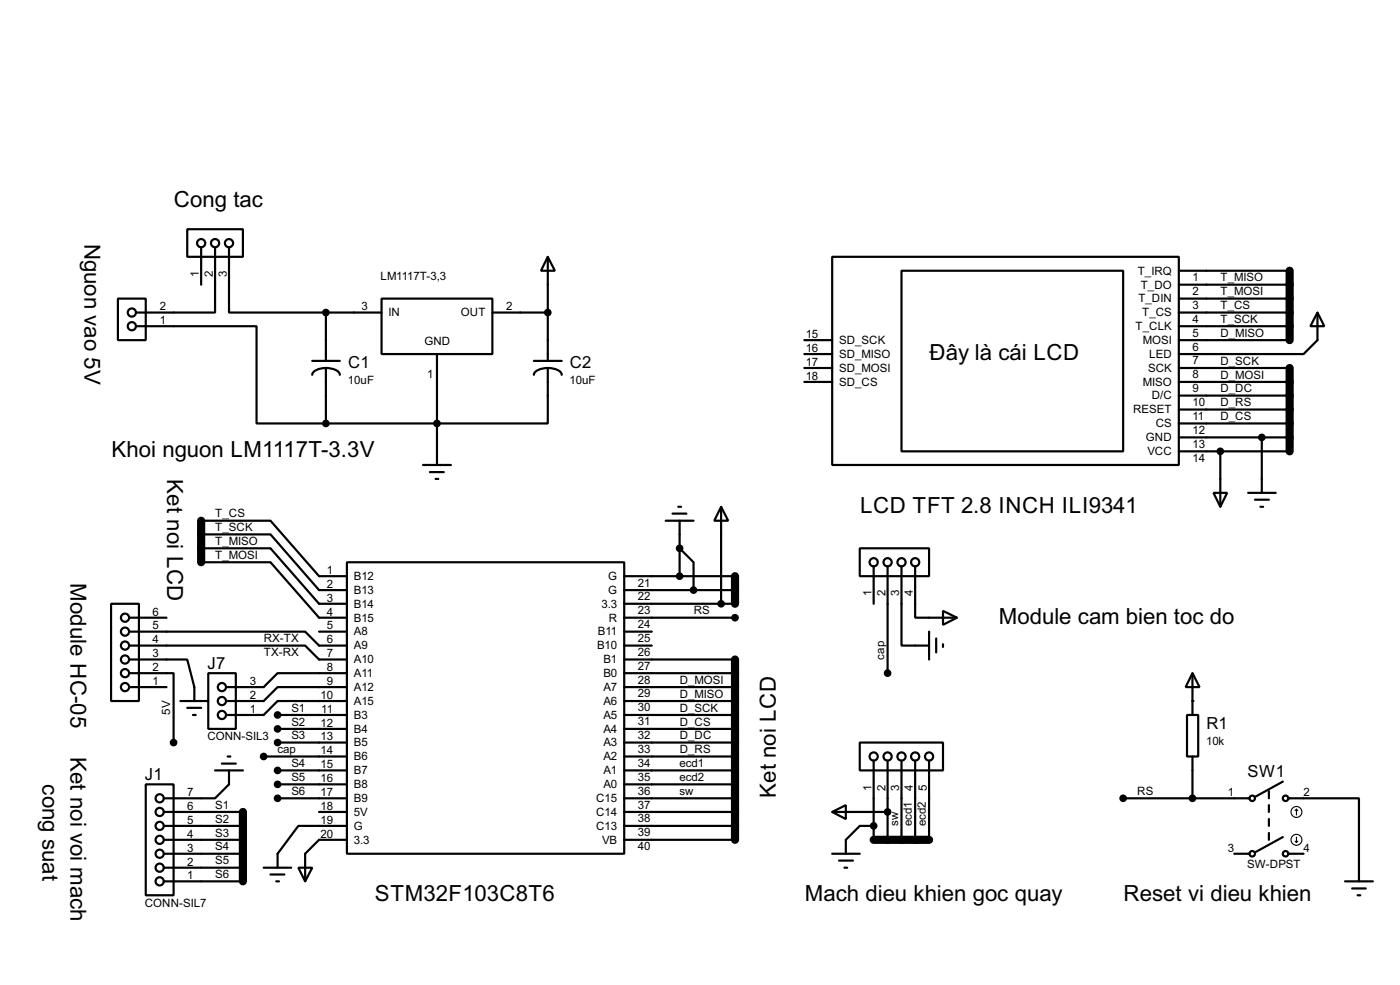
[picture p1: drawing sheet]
<svg xmlns="http://www.w3.org/2000/svg" width="256mm" height="180mm" viewBox="0 0 256 180" stroke-linecap="round" stroke-linejoin="round" font-family="sans-serif">
<path d="M236.3 49.6v12.7M236.3 67.4v15.2M36.9 95.3v7.6M134.7 105.5v5M134.7 120.7v33M44.5 148.6v12.7M160.1 153.7h10.1" fill="none" stroke="#000" stroke-width="1.5"/>
<g fill="none" stroke="#000" stroke-width=".4">
<path d="M21.6 54.7h5.1v7.6h-5.1zM24.9 59.7h22.1v17.8h12.7M34.3 42h10.2v5h-10.2zM36.9 45.3v6.8M39.4 45.3v11.9h-14.5M42 45.3v11.9h17.7M59.7 57.2h10.2M59.7 57.2v8.9M69.9 54.7h20.3v10.1h-20.3zM90.2 57.2h10.2M100.4 47l1.3 2.6h-2.6zM100.4 47v19.1"/>
<path d="M152.5 47h63.5v38.1h-63.5zM165.2 49.6h40.6v33h-40.6zM216 49.6h20.3M216 57.2h20.3M216 59.7h20.3M216 52.1h20.3M216 54.7h20.3M241.4 57.2l1.2 2.5h-2.5zM241.4 57.2v5.1l-2.6 2.5h-22.8M57.2 66.1h5.1M59.7 67.4a3.2 3.2 0 0 1 2.5 .8l.1 .4M59.7 67.4a2.27 2.27 0 0 0-2.5 1.2"/>
<path d="M59.7 67.4v10.1M80.1 64.8v20.3M97.8 66.1h5.1M100.4 67.4v10.1h-40.7M100.4 67.4a3.2 3.2 0 0 1 2.4 .8l.1 .4M100.4 67.4a3.3 3.3 0 0 0-2.5 .8l-.1 .4M147.4 62.3h5.1M147.4 67.4h5.1M147.4 69.9h5.1M147.4 64.8h5.1M216 62.3h20.3M216 67.4h20.3"/>
<path d="M216 72.4h20.3M216 75h20.3M216 77.5h20.3M216 69.9h20.3M36.9 95.3h12.7l8.9 10.2h5.1M36.9 97.8h12.7l8.9 10.2h5.1M77.5 85.1h5.1M78.8 86.4h2.5M79.8 87.7h.5M122 95.3h5.1M123.2 94h2.6M124.3 92.8h.5"/>
<path d="M124.5 95.3v10.2M132.1 92.8l1.3 2.5h-2.5zM132.1 92.8v17.7M216 82.6h20.3M216 80.1h20.3M222.3 90.2h2.5l-1.2 2.6zM223.6 82.6v10.2M228.7 90.2h5M229.9 91.5h2.6M230.9 92.8h.5M231.2 80.1v10.1M20.4 110.5h5.1v17.8h-5.1z"/>
<path d="M23.7 115.6h32.2l2.6 2.6h5.1M23.7 118.2h32.2l2.6 2.5h5.1M23.7 113.1h6.8M36.9 100.4h12.7l8.9 10.1h5.1M36.9 102.9h12.7l8.9 10.2h5.1M58.5 115.6h5.1M63.6 102.9h50.8v53.4h-50.8zM114.4 110.5h20.3M114.4 105.5h20.3M114.4 108h20.3M114.4 113.1h20.3M114.4 118.2h5"/>
<path d="M114.4 115.6h5M124.5 100.4l2.6 2.5v5.1M157.5 100.4h12.7v5.1h-12.7zM160.1 103.7v6.8M162.6 103.7v19.5M165.2 103.7v14.5h5M167.7 103.7v9.4h7.6M170.2 115.6v5.1M171.5 116.9v2.5M172.8 111.8l2.5 1.3-2.5 1.3zM172.8 117.9v.5M23.7 120.7h10.6l1.3 5.1v2.5"/>
<path d="M23.7 123.2h8.1v12.7M23.7 125.8h6.8M33.1 128.3h5.1M34.3 129.6h2.6M35.4 130.9h.5M38.2 123.2h5v10.2h-5zM40.7 139.8h2.5M41.7 138.5h.5M48.3 138.5h15.3M50.9 130.9h12.7M50.9 133.4h12.7M50.9 135.9h12.7"/>
<path d="M63.6 123.2h-12.7l-2.6 2.6h-6.8M63.6 125.8h-12.7l-2.6 2.5h-6.8M63.6 128.3h-12.7l-2.6 2.6h-6.8M114.4 138.5h20.3M114.4 120.7h20.3M114.4 123.2h20.3M114.4 125.8h20.3M114.4 128.3h20.3M114.4 130.9h20.3M114.4 133.4h20.3M114.4 135.9h20.3M157.5 135.9h15.3v5.1h-15.3z"/>
<path d="M160.1 139.2v14.5M162.6 139.2v14.5M165.2 139.2v14.5M167.7 139.2v14.5M170.2 139.2v14.5M217.5 130.9h2v7.6h-2zM218.5 123.2l1.3 2.6h-2.6zM218.5 123.2v7.7M218.5 138.5v7.6M26.7 143.6h5.1v20.3h-5.1zM30 148.6h14.5M30 151.2h14.5"/>
<path d="M30 153.7h14.5M30 156.3h14.5M30 158.8h14.5M39.4 141h5.1M42 141v2.6l-2.6 2.5h-9.4M48.3 158.8h5.1M50.9 146.1h12.7M50.9 141h12.7M50.9 143.6h12.7M54.7 158.8h2.5l-1.3 2.5zM58.5 148.6h5.1M63.6 151.2h-8.9l-3.8 5.1v2.5"/>
<path d="M63.6 153.7h-5.1l-2.6 2.6v5M114.4 146.1h20.3M114.4 148.6h20.3M114.4 141h20.3M114.4 143.6h20.3M114.4 151.2h20.3M114.4 153.7h20.3M152.5 148.6l2.5-1.2v2.5zM152.5 148.6h10.1M152.5 156.3h5M153.7 157.5h2.6M154.7 158.8h.5"/>
<path d="M160.1 151.2h-2.6l-2.5 2.5v2.6M205.8 146.1h23.1M226.1 156.3h2.8M232.5 144.8v1.3M232.5 147.4v1.2M232.5 149.9v1.3M232.5 152.5v1.2M235 143.1l-5.1 2.8M235 153.2l-5.1 2.8M236 146.1h13v15.2M236 156.3h2.8M30 161.3h14.5"/>
<path d="M49.6 160.1h2.5M50.6 161.3h.5M246.4 161.3h5.1M247.7 162.6h2.5M248.7 163.9h.5"/>
<circle cx="24.1" cy="57.2" r=".75"/>
<circle cx="24.1" cy="59.7" r=".75"/>
<circle cx="36.8" cy="44.5" r=".75"/>
<circle cx="39.4" cy="44.5" r=".75"/>
<circle cx="41.9" cy="44.5" r=".75"/>
<circle cx="22.9" cy="118.2" r=".75"/>
<circle cx="22.9" cy="115.6" r=".75"/>
<circle cx="22.9" cy="113.1" r=".75"/>
<circle cx="160" cy="102.9" r=".75"/>
<circle cx="162.6" cy="102.9" r=".75"/>
<circle cx="165.1" cy="102.9" r=".75"/>
<circle cx="167.6" cy="102.9" r=".75"/>
<circle cx="22.9" cy="120.7" r=".75"/>
<circle cx="22.9" cy="123.2" r=".75"/>
<circle cx="22.9" cy="125.8" r=".75"/>
<circle cx="40.6" cy="128.3" r=".75"/>
<circle cx="40.6" cy="130.9" r=".75"/>
<circle cx="40.6" cy="125.8" r=".75"/>
<circle cx="160" cy="138.5" r=".75"/>
<circle cx="162.6" cy="138.5" r=".75"/>
<circle cx="165.1" cy="138.5" r=".75"/>
<circle cx="167.6" cy="138.5" r=".75"/>
<circle cx="170.2" cy="138.5" r=".75"/>
<circle cx="29.2" cy="148.6" r=".75"/>
<circle cx="29.2" cy="151.2" r=".75"/>
<circle cx="29.2" cy="146.1" r=".75"/>
<circle cx="29.2" cy="158.8" r=".75"/>
<circle cx="29.2" cy="156.3" r=".75"/>
<circle cx="29.2" cy="153.7" r=".75"/>
<circle cx="229.4" cy="156.3" r=".5"/>
<circle cx="229.4" cy="146.1" r=".5"/>
<circle cx="235.5" cy="146.1" r=".5"/>
<circle cx="235.5" cy="156.3" r=".5"/>
<circle cx="29.2" cy="161.3" r=".75"/>
</g>
<circle cx="218.5" cy="128.3" r=".2" fill="#000"/>
<g fill="#000" stroke="#000" stroke-width=".4">
<circle cx="59.7" cy="57.2" r=".5"/>
<circle cx="100.3" cy="57.2" r=".5"/>
<circle cx="59.7" cy="77.5" r=".5"/>
<circle cx="80" cy="77.5" r=".5"/>
<circle cx="223.5" cy="82.6" r=".5"/>
<circle cx="231.1" cy="80.1" r=".5"/>
<circle cx="124.5" cy="105.5" r=".5"/>
<circle cx="124.5" cy="100.4" r=".5"/>
<circle cx="127" cy="108" r=".5"/>
<circle cx="132.1" cy="110.5" r=".5"/>
<circle cx="134.6" cy="113.1" r=".5"/>
<circle cx="31.8" cy="135.9" r=".5"/>
<circle cx="48.3" cy="138.5" r=".5"/>
<circle cx="50.8" cy="133.4" r=".5"/>
<circle cx="50.8" cy="130.9" r=".5"/>
<circle cx="50.8" cy="135.9" r=".5"/>
<circle cx="162.6" cy="123.2" r=".5"/>
<circle cx="50.8" cy="141" r=".5"/>
<circle cx="50.8" cy="143.6" r=".5"/>
<circle cx="50.8" cy="146.1" r=".5"/>
<circle cx="160" cy="151.2" r=".5"/>
<circle cx="162.6" cy="148.6" r=".5"/>
<circle cx="205.7" cy="146.1" r=".5"/>
<circle cx="218.4" cy="146.1" r=".5"/>
</g>
<g fill="none" stroke="#000" stroke-width=".2">
<path d="M237.3 154l.2 .2M237.5 148.1v1.1M237.5 153.2v1M237.5 148.1l-.2 .3M237.5 148.1l.3 .3M237.8 154l-.3 .2"/>
<circle cx="237.5" cy="148.6" r="1"/>
<circle cx="237.5" cy="153.7" r="1"/>
</g>
<g font-size="4.6">
<text x="31.9" y="37.9">Cong tac</text>
<text x="15.4" y="44.6" transform="rotate(90 15.4 44.6)">Nguon vao 5V</text>
<text x="170.3" y="65.9">Ðây là cái LCD</text>
<text x="20.4" y="83.7">Khoi nguon LM1117T-3.3V</text>
<text x="30.6" y="87.7" transform="rotate(90 30.6 87.7)">Ket noi LCD</text>
<text x="157.6" y="93.8">LCD TFT 2.8 INCH ILI9341</text>
<text x="12.9" y="106.8" transform="rotate(90 12.9 106.8)">Module HC-05</text>
<text x="183" y="114.2">Module cam bien toc do</text>
<text x="7.8" y="143.6" transform="rotate(90 7.8 143.6)">cong suat</text>
<text x="12.9" y="138.5" transform="rotate(90 12.9 138.5)">Ket noi voi mach</text>
<text x="142.1" y="146" transform="rotate(-90 142.1 146)">Ket noi LCD</text>
<text x="68.7" y="165">STM32F103C8T6</text>
<text x="147.4" y="165">Mach dieu khien goc quay</text>
<text x="205.8" y="165">Reset vi dieu khien</text>
</g>
<g font-size="3.4">
<text x="63.8" y="67.4">C1</text>
<text x="104.4" y="67.4">C2</text>
<text x="38" y="122.4">J7</text>
<text x="221" y="133.4">R1</text>
<text x="26.6" y="142.8">J1</text>
<text x="228.5" y="142.3">SW1</text>
</g>
<g font-size="2.4">
<text x="36.4" y="50.7" transform="rotate(-90 36.4 50.7)">1</text>
<text x="39" y="50.7" transform="rotate(-90 39 50.7)">2</text>
<text x="41.5" y="50.7" transform="rotate(-90 41.5 50.7)">3</text>
<text x="69.7" y="51.3">LM1117T-3,3</text>
<text x="208.4" y="50.3">T_IRQ</text>
<text x="209" y="52.8">T_DO</text>
<text x="218.5" y="51.5">1</text>
<text x="218.5" y="54">2</text>
<text x="223.6" y="51.5">T_MISO</text>
<text x="29.3" y="59.3">1</text>
<text x="29.3" y="56.8">2</text>
<text x="66.2" y="56.8">3</text>
<text x="71.2" y="57.9">IN</text>
<text x="84.4" y="57.9">OUT</text>
<text x="92.8" y="56.8">2</text>
<text x="208.5" y="55.4">T_DIN</text>
<text x="209.2" y="57.9">T_CS</text>
<text x="218.5" y="56.6">3</text>
<text x="218.5" y="59.1">4</text>
<text x="223.6" y="56.6">T_CS</text>
<text x="223.6" y="59.1">T_SCK</text>
<text x="223.6" y="54">T_MOSI</text>
<text x="77.7" y="63.1">GND</text>
<text x="147.6" y="64.4">16</text>
<text x="147.6" y="61.9">15</text>
<text x="153.7" y="65.5">SD_MISO</text>
<text x="153.7" y="63">SD_SCK</text>
<text x="208" y="60.4">T_CLK</text>
<text x="209.4" y="63">MOSI</text>
<text x="210.5" y="65.5">LED</text>
<text x="218.5" y="61.6">5</text>
<text x="218.5" y="64.2">6</text>
<text x="223.6" y="61.7">D_MISO</text>
<text x="63.8" y="70.3">10uF</text>
<text x="78.3" y="69.3">1</text>
<text x="104.4" y="70.3">10uF</text>
<text x="147.6" y="67">17</text>
<text x="147.6" y="69.5">18</text>
<text x="153.7" y="68.1">SD_MOSI</text>
<text x="153.7" y="70.6">SD_CS</text>
<text x="209.4" y="70.6">MISO</text>
<text x="210.3" y="68.1">SCK</text>
<text x="218.5" y="66.7">7</text>
<text x="218.5" y="69.3">8</text>
<text x="218.5" y="71.8">9</text>
<text x="223.6" y="66.7">D_SCK</text>
<text x="223.6" y="71.8">D_DC</text>
<text x="223.6" y="69.3">D_MOSI</text>
<text x="207.6" y="75.7">RESET</text>
<text x="211" y="73.1">D/C</text>
<text x="218.5" y="74.3">10</text>
<text x="218.5" y="76.9">11</text>
<text x="223.6" y="74.4">D_RS</text>
<text x="223.6" y="76.9">D_CS</text>
<text x="209.9" y="80.8">GND</text>
<text x="210.2" y="83.3">VCC</text>
<text x="211.7" y="78.2">CS</text>
<text x="218.5" y="79.4">12</text>
<text x="218.5" y="82">13</text>
<text x="218.5" y="84.5">14</text>
<text x="39.4" y="94.7">T_CS</text>
<text x="39.4" y="97.2">T_SCK</text>
<text x="39.4" y="99.8">T_MISO</text>
<text x="39.4" y="102.3">T_MOSI</text>
<text x="59.9" y="105.1">1</text>
<text x="59.9" y="107.6">2</text>
<text x="64.8" y="106.2">B12</text>
<text x="111.4" y="106.2">G</text>
<text x="116.9" y="107.4">21</text>
<text x="28" y="112.7">6</text>
<text x="59.9" y="110.1">3</text>
<text x="59.9" y="112.7">4</text>
<text x="64.8" y="108.7">B13</text>
<text x="64.8" y="111.2">B14</text>
<text x="64.8" y="113.8">B15</text>
<text x="110.2" y="111.2">3.3</text>
<text x="111.4" y="108.7">G</text>
<text x="111.5" y="113.8">R</text>
<text x="116.9" y="109.9">22</text>
<text x="116.9" y="112.4">23</text>
<text x="127.1" y="112.5">RS</text>
<text x="159.7" y="109.2" transform="rotate(-90 159.7 109.2)">1</text>
<text x="162.2" y="109.2" transform="rotate(-90 162.2 109.2)">2</text>
<text x="164.7" y="109.2" transform="rotate(-90 164.7 109.2)">3</text>
<text x="167.2" y="109.2" transform="rotate(-90 167.2 109.2)">4</text>
<text x="28" y="117.8">4</text>
<text x="28" y="115.2">5</text>
<text x="48.3" y="117.6">RX-TX</text>
<text x="59.9" y="115.2">5</text>
<text x="59.9" y="117.8">6</text>
<text x="64.8" y="116.3">A8</text>
<text x="64.8" y="118.9">A9</text>
<text x="109.4" y="118.9">B10</text>
<text x="109.5" y="116.3">B11</text>
<text x="116.9" y="115">24</text>
<text x="116.9" y="117.5">25</text>
<text x="28" y="125.4">1</text>
<text x="28" y="122.8">2</text>
<text x="28" y="120.3">3</text>
<text x="45.8" y="125.4">3</text>
<text x="48.3" y="120.1">TX-RX</text>
<text x="59.9" y="120.3">7</text>
<text x="59.9" y="122.8">8</text>
<text x="59.9" y="125.4">9</text>
<text x="64.8" y="121.4">A10</text>
<text x="64.8" y="123.9">A11</text>
<text x="110.5" y="121.4">B1</text>
<text x="110.5" y="123.9">B0</text>
<text x="116.9" y="120.1">26</text>
<text x="116.9" y="122.6">27</text>
<text x="116.9" y="125.1">28</text>
<text x="124.5" y="125.2">D_MOSI</text>
<text x="162" y="120.7" transform="rotate(-90 162 120.7)">cap</text>
<text x="31.2" y="130.9" transform="rotate(-90 31.2 130.9)">5V</text>
<text x="45.8" y="130.5">1</text>
<text x="45.8" y="127.9">2</text>
<text x="53.4" y="130.3">S1</text>
<text x="58.7" y="127.9">10</text>
<text x="58.9" y="130.5">11</text>
<text x="64.8" y="126.5">A12</text>
<text x="64.8" y="129">A15</text>
<text x="64.8" y="131.6">B3</text>
<text x="110.5" y="126.5">A7</text>
<text x="110.5" y="129">A6</text>
<text x="110.5" y="131.6">A5</text>
<text x="116.9" y="127.7">29</text>
<text x="116.9" y="130.2">30</text>
<text x="124.5" y="127.7">D_MISO</text>
<text x="124.5" y="130.3">D_SCK</text>
<text x="38" y="135.5">CONN-SIL3</text>
<text x="50.9" y="137.9">cap</text>
<text x="53.4" y="132.8">S2</text>
<text x="53.4" y="135.3">S3</text>
<text x="58.7" y="133">12</text>
<text x="58.7" y="135.5">13</text>
<text x="64.8" y="134.1">B4</text>
<text x="64.8" y="136.6">B5</text>
<text x="110.5" y="134.1">A4</text>
<text x="110.5" y="136.6">A3</text>
<text x="116.9" y="132.8">31</text>
<text x="116.9" y="135.3">32</text>
<text x="116.9" y="137.8">33</text>
<text x="124.5" y="132.8">D_CS</text>
<text x="124.5" y="135.3">D_DC</text>
<text x="124.5" y="137.9">D_RS</text>
<text x="221" y="136.4">10k</text>
<text x="53.4" y="140.4">S4</text>
<text x="53.4" y="143">S5</text>
<text x="58.7" y="138.1">14</text>
<text x="58.7" y="140.6">15</text>
<text x="58.7" y="143.2">16</text>
<text x="64.8" y="139.2">B6</text>
<text x="64.8" y="141.7">B7</text>
<text x="110.5" y="139.2">A2</text>
<text x="110.5" y="141.7">A1</text>
<text x="116.9" y="140.4">34</text>
<text x="116.9" y="142.9">35</text>
<text x="124.5" y="140.4">ecd1</text>
<text x="124.5" y="143">ecd2</text>
<text x="34.3" y="148.2">6</text>
<text x="34.3" y="145.7">7</text>
<text x="39.4" y="148">S1</text>
<text x="53.4" y="145.5">S6</text>
<text x="58.7" y="145.7">17</text>
<text x="58.7" y="148.2">18</text>
<text x="64.8" y="149.3">5V</text>
<text x="64.8" y="144.3">B8</text>
<text x="64.8" y="146.8">B9</text>
<text x="109.2" y="146.8">C15</text>
<text x="109.2" y="149.3">C14</text>
<text x="110.5" y="144.3">A0</text>
<text x="116.9" y="145.5">36</text>
<text x="116.9" y="148">37</text>
<text x="124.5" y="145.5">sw</text>
<text x="159.7" y="144.7" transform="rotate(-90 159.7 144.7)">1</text>
<text x="162.2" y="144.7" transform="rotate(-90 162.2 144.7)">2</text>
<text x="164.8" y="144.7" transform="rotate(-90 164.8 144.7)">3</text>
<text x="167.3" y="144.7" transform="rotate(-90 167.3 144.7)">4</text>
<text x="169.8" y="144.7" transform="rotate(-90 169.8 144.7)">5</text>
<text x="208.3" y="145.5">RS</text>
<text x="225" y="145.7">1</text>
<text x="238.8" y="145.7">2</text>
<text x="34.3" y="155.9">3</text>
<text x="34.3" y="153.3">4</text>
<text x="34.3" y="150.8">5</text>
<text x="39.4" y="150.6">S2</text>
<text x="39.4" y="153.1">S3</text>
<text x="39.4" y="155.7">S4</text>
<text x="58.7" y="150.8">19</text>
<text x="58.7" y="153.3">20</text>
<text x="64.8" y="154.4">3.3</text>
<text x="64.8" y="151.9">G</text>
<text x="109.2" y="151.9">C13</text>
<text x="110.3" y="154.4">VB</text>
<text x="116.9" y="150.5">38</text>
<text x="116.9" y="153.1">39</text>
<text x="116.9" y="155.6">40</text>
<text x="164.6" y="151.2" transform="rotate(-90 164.6 151.2)">sw</text>
<text x="167.1" y="151.2" transform="rotate(-90 167.1 151.2)">ecd1</text>
<text x="169.6" y="151.2" transform="rotate(-90 169.6 151.2)">ecd2</text>
<text x="225" y="155.9">3</text>
<text x="238.8" y="155.9">4</text>
<text x="34.3" y="160.9">1</text>
<text x="34.3" y="158.4">2</text>
<text x="39.4" y="160.7">S6</text>
<text x="39.4" y="158.2">S5</text>
<text x="228.5" y="158.9">SW-DPST</text>
<text x="26.5" y="166">CONN-SIL7</text>
</g>
</svg>
